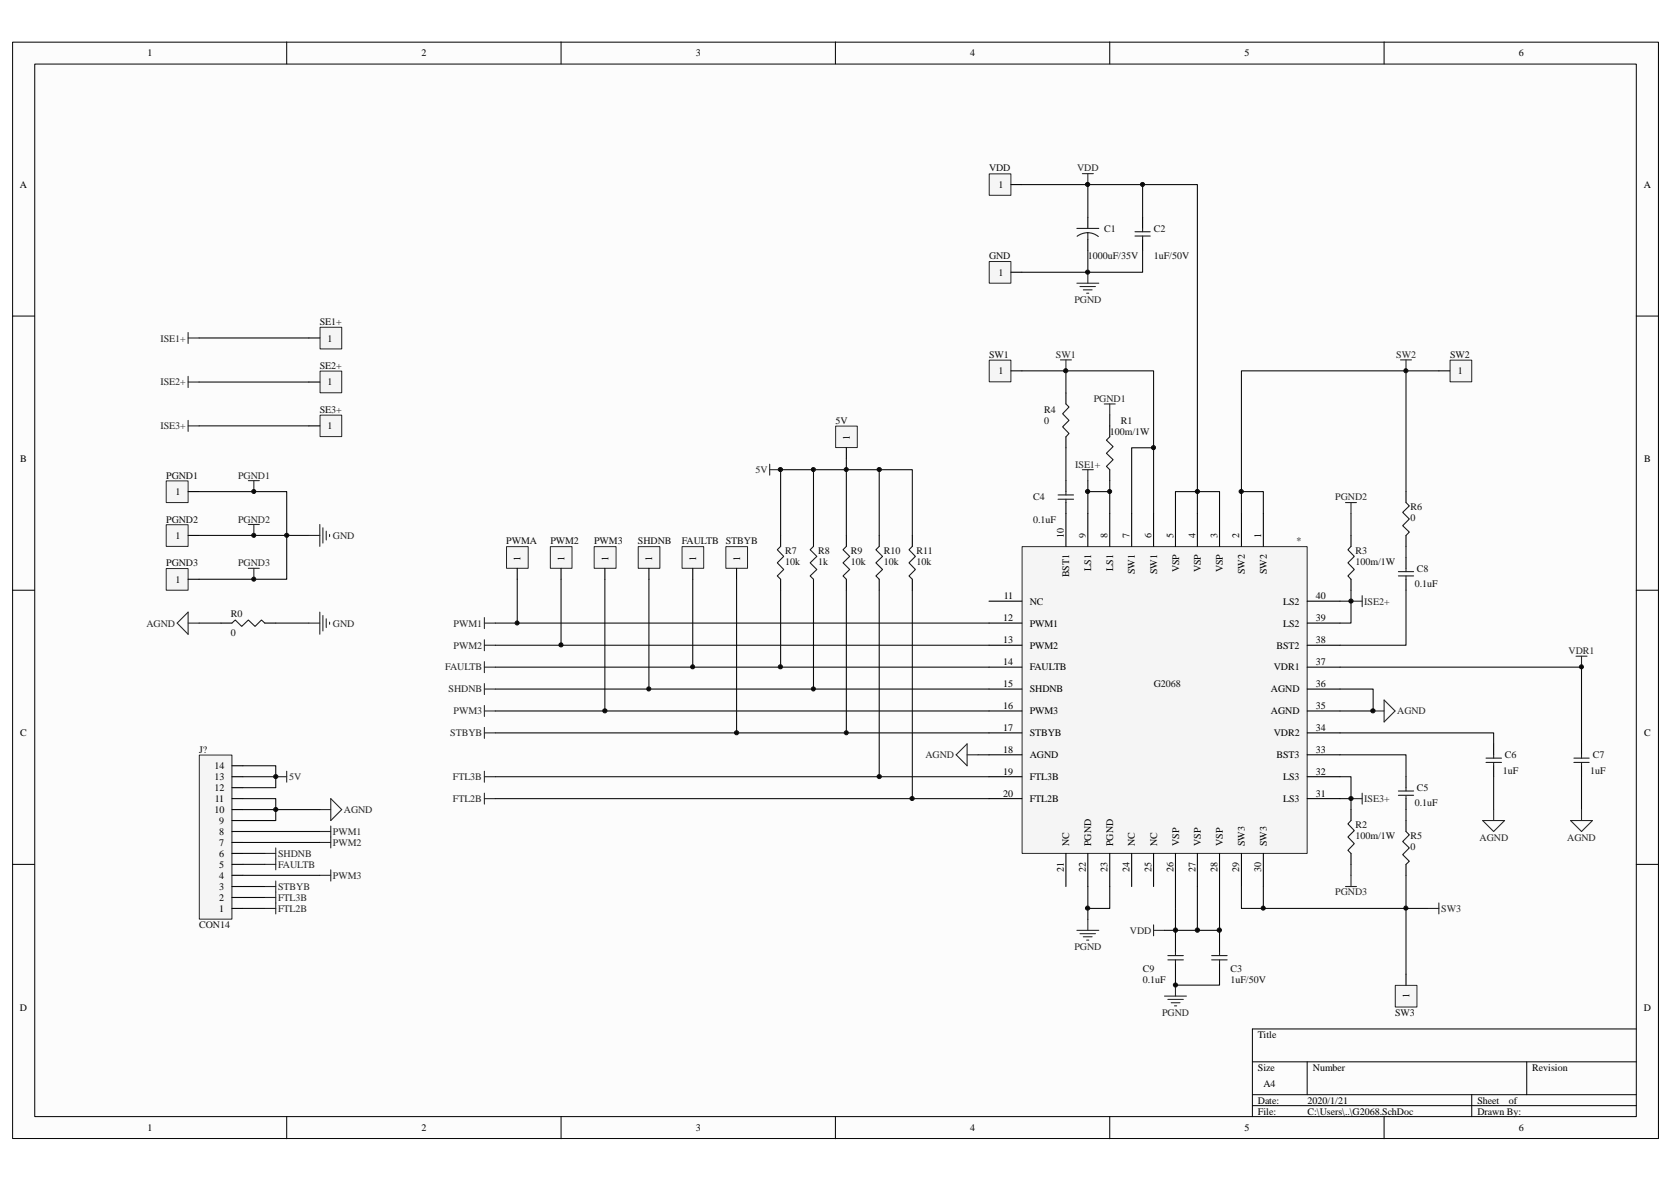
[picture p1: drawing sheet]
<svg xmlns="http://www.w3.org/2000/svg" width="297mm" height="210mm" viewBox="0 0 297 210" stroke-linecap="round" stroke-linejoin="round" font-family="sans-serif">
<path d="M2.3 7.5h292.5v194.9h-292.5z" fill="#fcfcfc"/>
<path d="M2.2 7.5h292.6v194.9h-292.6z" fill="none" stroke="#000" stroke-width=".18"/>
<path d="M6.2 11.4h284.7v187.1h-284.7z" fill="#fcfcfc"/>
<g fill="none" stroke="#000" stroke-width=".18">
<path d="M6.2 11.4h284.7v187.1h-284.7zM51 7.5v3.8M99.7 7.5v3.8M148.5 7.5v3.8M197.3 7.5v3.8M246 7.5v3.8M2.2 56.2h3.9M290.9 56.2h3.9M2.2 104.9h3.9M290.9 104.9h3.9M2.2 153.6h3.9M290.9 153.6h3.9"/>
<path d="M51 198.5v3.9M99.7 198.5v3.9M148.5 198.5v3.9M197.3 198.5v3.9M222.6 188.7h68.3M222.6 194.6h68.3M222.6 196.5h68.3M232.4 188.7v5.9M246 198.5v3.9M261.6 194.6v3.9M271.4 188.7v5.9M290.9 182.9h-68.3v15.6"/>
</g>
<path d="M47.1 159.5h1.9M47.1 157.6h1.9M47.1 153.6h1.9M47.1 151.7h1.9M49 150.7v3.9M49 156.6v5.8M56.9 155.6h1.9M56.9 149.7h1.9M56.9 147.8h1.9M58.8 146.8v3.9M58.8 154.6v2M47.1 161.5h1.9" fill="none" stroke="#262626" stroke-width=".19"/>
<path d="M35.5 134.2h5.7v29.2h-5.7z" fill="#f5f5f5"/>
<path d="M35.4 134.2h5.8v29.2h-5.8z" fill="none" stroke="#262626" stroke-width=".18"/>
<g fill="none" stroke="#000" stroke-width=".19">
<path d="M39.3 110.7h1.9M47.1 110.7h1.9M41.2 140h2M41.2 138h2M41.2 136.1h2M41.2 159.5h2M41.2 157.6h2M41.2 155.6h2M41.2 153.6h2M41.2 151.7h2M41.2 149.7h2M41.2 147.8h2"/>
<path d="M41.2 145.8h2M41.2 143.9h2M41.2 141.9h2M41.2 161.5h2"/>
</g>
<path d="M43.2 136.1h5.8v1.9M43.2 141.9h5.8v3.9h-5.8M43.2 147.8h13.7M43.2 149.7h13.7M43.2 151.7h3.9M43.2 153.6h3.9M43.2 157.6h3.9M43.2 143.9h5.8M43.2 159.5h3.9M43.2 155.6h13.7M43.2 161.5h3.9" fill="none" stroke="#0e0e0e" stroke-width=".19"/>
<path d="M44.2 85.4h1.9M44.2 93.2h1.9M45.1 85.4v2M45.1 93.2v2M33.4 108.8v3.9l-1.9-2zM33.4 110.7h2M44.2 101h1.9M45.1 101v2M56.9 143.9h1.9M58.8 141.9l1.9 2-1.9 1.9z" fill="none" stroke="#262626" stroke-width=".19"/>
<path d="M41.2 110.7l.6-.5 1.2 1.1 1.2-1.1 1.1 1.1 1.2-1.1 .6 .5" fill="none" stroke="#1c1c1c" stroke-width=".19"/>
<path d="M29.6 85.5h3.8v3.8h-3.8z" fill="#f5f5f5"/>
<path d="M29.5 85.5h3.9v3.8h-3.9z" fill="none" stroke="#262626" stroke-width=".18"/>
<path d="M33.4 87.4h2" fill="none" stroke="#000" stroke-width=".19"/>
<path d="M29.6 93.3h3.8v3.8h-3.8z" fill="#f5f5f5"/>
<path d="M29.5 93.3h3.9v3.8h-3.9z" fill="none" stroke="#262626" stroke-width=".18"/>
<path d="M33.4 95.2h2" fill="none" stroke="#000" stroke-width=".19"/>
<path d="M29.6 101.1h3.8v3.8h-3.8z" fill="#f5f5f5"/>
<path d="M29.5 101h3.9v3.9h-3.9z" fill="none" stroke="#262626" stroke-width=".18"/>
<path d="M33.4 103h2" fill="none" stroke="#000" stroke-width=".19"/>
<path d="M33.4 59.1v1.9M33.4 66.9v2M33.4 74.7v2M33.4 60.1h2M33.4 67.9h2M33.4 75.7h2M54.9 110.7h2M56.9 108.8v3.9M57.4 109.4v2.7M58 110v1.5M58.6 110.6v.4" fill="none" stroke="#262626" stroke-width=".19"/>
<path d="M35.4 87.4h15.6v15.6h-15.6M35.4 95.2h19.5M35.4 110.7h3.9M49 110.7h5.9" fill="none" stroke="#0e0e0e" stroke-width=".19"/>
<path d="M56.9 58.2h3.8v3.8h-3.8z" fill="#f5f5f5"/>
<path d="M56.9 58.2h3.8v3.8h-3.8z" fill="none" stroke="#262626" stroke-width=".18"/>
<path d="M54.9 60.1h2" fill="none" stroke="#000" stroke-width=".19"/>
<path d="M56.9 66h3.8v3.8h-3.8z" fill="#f5f5f5"/>
<path d="M56.9 66h3.8v3.8h-3.8z" fill="none" stroke="#262626" stroke-width=".18"/>
<path d="M54.9 67.9h2" fill="none" stroke="#000" stroke-width=".19"/>
<path d="M56.9 73.8h3.8v3.8h-3.8z" fill="#f5f5f5"/>
<path d="M56.9 73.8h3.8v3.8h-3.8z" fill="none" stroke="#262626" stroke-width=".18"/>
<path d="M193.4 38.7v1.9M193.4 42.5v2M54.9 75.7h2" fill="none" stroke="#000" stroke-width=".19"/>
<path d="M203.1 32.8v5.9M35.4 75.7h19.5M35.4 67.9h19.5M35.4 60.1h19.5" fill="none" stroke="#0e0e0e" stroke-width=".19"/>
<path d="M191.4 40.6h3.9M193.4 41.4l.8 .1 1 .5M193.4 41.4l-.9 .1-1 .5M193.4 41.4v1.1" fill="none" stroke="#1c1c1c" stroke-width=".19"/>
<path d="M192.4 30.9h1.9M193.4 30.9v1.9" fill="none" stroke="#262626" stroke-width=".19"/>
<path d="M175.9 30.9h3.8v3.8h-3.8z" fill="#f5f5f5"/>
<path d="M175.8 30.9h3.9v3.8h-3.9z" fill="none" stroke="#262626" stroke-width=".18"/>
<path d="M179.7 32.8h1.9" fill="none" stroke="#000" stroke-width=".19"/>
<path d="M191.4 50.3h3.9M192 50.9h2.7M192.6 51.5h1.5M193.2 52.1h.3M193.4 48.4v1.9" fill="none" stroke="#262626" stroke-width=".19"/>
<path d="M175.9 46.5h3.8v3.8h-3.8z" fill="#f5f5f5"/>
<path d="M175.8 46.5h3.9v3.8h-3.9z" fill="none" stroke="#262626" stroke-width=".18"/>
<path d="M179.7 48.4h1.9" fill="none" stroke="#000" stroke-width=".19"/>
<g fill="none" stroke="#262626" stroke-width=".19">
<path d="M86.1 109.8v1.9M86.1 113.7v2M86.1 117.6v1.9M86.1 118.6h1.9M86.1 114.7h1.9M86.1 110.7h1.9M86.1 121.5v1.9M86.1 125.4v1.9M86.1 129.3v1.9M86.1 137.1v1.9M86.1 138h1.9M86.1 130.3h1.9"/>
<path d="M86.1 126.4h1.9M86.1 122.5h1.9M171.9 132.2v3.9l-1.9-1.9zM171.9 134.2h2M86.1 141v1.9M86.1 141.9h1.9M207 177h3.9M207.6 177.6h2.8M208.2 178.2h1.6M208.8 178.8h.4M209 175.1v1.9"/>
</g>
<path d="M88 126.4h87.8M88 130.3h87.8M88 138h87.8M173.9 134.2h1.9" fill="none" stroke="#0e0e0e" stroke-width=".19"/>
<path d="M90.1 97.2h3.8v3.8h-3.8z" fill="#f5f5f5"/>
<path d="M90 97.2h3.9v3.8h-3.9z" fill="none" stroke="#262626" stroke-width=".18"/>
<path d="M91.9 101v2" fill="none" stroke="#000" stroke-width=".19"/>
<path d="M97.9 97.2h3.8v3.8h-3.8z" fill="#f5f5f5"/>
<path d="M97.8 97.2h3.9v3.8h-3.9z" fill="none" stroke="#262626" stroke-width=".18"/>
<path d="M99.7 101v2" fill="none" stroke="#000" stroke-width=".19"/>
<path d="M105.7 97.2h3.8v3.8h-3.8z" fill="#f5f5f5"/>
<path d="M105.6 97.2h3.9v3.8h-3.9z" fill="none" stroke="#262626" stroke-width=".18"/>
<path d="M107.5 101v2" fill="none" stroke="#000" stroke-width=".19"/>
<path d="M91.9 103v7.7M99.7 103v11.7M107.5 103v23.4" fill="none" stroke="#0e0e0e" stroke-width=".19"/>
<path d="M113.5 97.2h3.8v3.8h-3.8z" fill="#f5f5f5"/>
<path d="M113.4 97.2h3.9v3.8h-3.9z" fill="none" stroke="#262626" stroke-width=".18"/>
<path d="M115.4 101v2" fill="none" stroke="#000" stroke-width=".19"/>
<path d="M121.3 97.2h3.8v3.8h-3.8z" fill="#f5f5f5"/>
<path d="M121.2 97.2h3.9v3.8h-3.9z" fill="none" stroke="#262626" stroke-width=".18"/>
<path d="M138.8 95.2v1.9M144.6 95.2v1.9M150.4 95.2v1.9M156.3 95.2v1.9M162.2 95.2v1.9M123.1 101v2M138.8 103v1.9M144.6 103v1.9M150.4 103v1.9M156.3 103v1.9M162.2 103v1.9" fill="none" stroke="#000" stroke-width=".19"/>
<path d="M150.4 95.2v-11.7h11.8v11.7M88 114.7h87.8M88 118.6h87.8M115.4 103v19.5M123.1 103v15.6M138.8 104.9v13.7M144.6 104.9v17.6M150.4 104.9v25.4M156.3 104.9v33.1M162.2 104.9v37M88 122.5h87.8" fill="none" stroke="#0e0e0e" stroke-width=".19"/>
<path d="M138.8 97.1l-.6 .6 1.1 1.2-1.1 1.1 1.1 1.2-1.1 1.2 .6 .6M144.6 97.1l-.6 .6 1.2 1.2-1.2 1.1 1.2 1.2-1.2 1.2 .6 .6M150.4 97.1l-.5 .6 1.1 1.2-1.1 1.1 1.1 1.2-1.1 1.2 .5 .6M156.3 97.1l-.6 .6 1.2 1.2-1.2 1.1 1.2 1.2-1.2 1.2 .6 .6M162.2 97.1l-.6 .6 1.1 1.2-1.1 1.1 1.1 1.2-1.1 1.2 .6 .6" fill="none" stroke="#1c1c1c" stroke-width=".19"/>
<path d="M129.1 97.2h3.8v3.8h-3.8z" fill="#f5f5f5"/>
<path d="M129 97.2h3.9v3.8h-3.9z" fill="none" stroke="#262626" stroke-width=".18"/>
<path d="M130.9 101v2M216.8 167.3v1.9M216.8 171.2v1.9" fill="none" stroke="#000" stroke-width=".19"/>
<path d="M88 110.7h87.8M130.9 103v27.3M88 141.9h87.8" fill="none" stroke="#0e0e0e" stroke-width=".19"/>
<path d="M191.4 165.4h3.9M192 165.9h2.7M192.6 166.5h1.5M193.2 167.1h.3M193.4 163.4v2M205.1 165.4h1.9M205.1 164.4v1.9" fill="none" stroke="#262626" stroke-width=".19"/>
<path d="M215.4 170.6h2.7M215.4 169.8h2.7M216.8 169.2v.6M216.8 170.6v.6" fill="none" stroke="#1c1c1c" stroke-width=".19"/>
<path d="M248.1 175.2h3.8v3.8h-3.8z" fill="#f5f5f5"/>
<path d="M248 175.1h3.9v3.9h-3.9z" fill="none" stroke="#262626" stroke-width=".18"/>
<g fill="none" stroke="#000" stroke-width=".19">
<path d="M240.2 95.2v1.9M240.2 103v1.9M249.9 138v2M265.5 132.2v2M265.5 136.1v1.9M281.1 132.2v2M281.1 136.1v1.9M240.2 143.9v1.9M240.2 151.7v1.9M249.9 141.9v2M249.9 145.8v2M249.9 153.6v2"/>
<path d="M249.9 173.1v2"/>
</g>
<g fill="none" stroke="#1c1c1c" stroke-width=".19">
<path d="M240.2 97.1l-.6 .6 1.1 1.2-1.1 1.1 1.1 1.2-1.1 1.2 .6 .6M249.9 140v.6M264.2 135.5h2.7M264.2 134.7h2.7M265.5 134.2v.5M265.5 135.5v.6M279.8 135.5h2.7M279.8 134.7h2.7M281.1 134.2v.5M281.1 135.5v.6M240.2 145.8l-.6 .6 1.1 1.2-1.1 1.2 1.1 1.1-1.1 1.2 .6 .6M248.6 141.4h2.7"/>
<path d="M248.6 140.6h2.7M249.9 147.8l.6 .6-1.2 1.2 1.2 1.1-1.2 1.2 1.2 1.2-.6 .5M249.9 141.4v.5"/>
</g>
<path d="M240.2 91.3v3.9M238.2 106.8h2M240.2 104.9v5.8h-2M238.2 138h2v5.9M238.2 134.2h11.7v3.8M238.2 130.3h27.3v1.9M265.5 138v5.9M281.1 138v5.9M238.2 141.9h2M240.2 153.6v2M249.9 143.9v1.9" fill="none" stroke="#0e0e0e" stroke-width=".19"/>
<path d="M244.1 126.4h1.9M246 124.4l2 2-2 1.9z" fill="none" stroke="#262626" stroke-width=".19"/>
<path d="M257.8 64.1h3.8v3.8h-3.8z" fill="#f5f5f5"/>
<path d="M257.8 64h3.8v3.9h-3.8z" fill="none" stroke="#262626" stroke-width=".18"/>
<path d="M255.8 65.9h1.9M249.9 87.4v1.9M249.9 95.2v1.9M249.9 99.1v1.9M249.9 103v1.9" fill="none" stroke="#000" stroke-width=".19"/>
<path d="M220.7 87.4h3.9v3.9M249.9 97.1v2M249.9 104.9v9.8h-11.7" fill="none" stroke="#0e0e0e" stroke-width=".19"/>
<path d="M249.9 89.3l.6 .6-1.2 1.2 1.2 1.1-1.2 1.2 1.2 1.2-.6 .6M248.6 102.4h2.7M248.6 101.6h2.7M249.9 101v.6M249.9 102.4v.6" fill="none" stroke="#1c1c1c" stroke-width=".19"/>
<path d="M175.9 64.1h3.8v3.8h-3.8z" fill="#f5f5f5"/>
<path d="M175.8 64h3.9v3.9h-3.9z" fill="none" stroke="#262626" stroke-width=".18"/>
<path d="M203.1 38.7v1.9M203.1 42.5v2M179.7 65.9h1.9M189.5 69.8v2M189.5 77.6v2M197.3 75.7v1.9M189.5 85.4v2M189.5 89.3v2M197.3 83.5v1.9M209 167.3v1.9M209 171.2v1.9" fill="none" stroke="#000" stroke-width=".19"/>
<g fill="none" stroke="#0e0e0e" stroke-width=".19">
<path d="M181.6 32.8h31.2v58.5M193.4 32.8v5.9M193.4 44.5v3.9h-11.8M203.1 44.5v3.9h-9.7M181.6 65.9h23.5v25.4M189.5 65.9v3.9M189.5 79.6v5.8M197.3 73.7v2M205.1 79.6h-3.9v11.7M249.9 65.9v21.5M255.8 65.9h-35.1v25.4M144.6 83.5v11.7"/>
<path d="M156.3 83.5v11.7M193.4 85.4v2h3.9M193.4 87.4v3.9M197.3 85.4v5.9M209 91.3v-3.9h7.8v3.9M49 143.9h7.9M209 157.6v9.7M212.8 157.6v7.8M216.8 157.6v9.7M249.9 155.6v17.5M207 165.4h9.8M209 173.1v2h7.8v-2"/>
<path d="M224.6 161.5h29.2"/>
</g>
<g fill="none" stroke="#1c1c1c" stroke-width=".19">
<path d="M201.8 42h2.7M201.8 41.2h2.7M203.1 40.6v.6M203.1 42v.5M189.5 71.8l.5 .5-1.1 1.2 1.1 1.2-1.1 1.2 1.1 1.1-.5 .6M197.3 77.6l-.6 .6 1.2 1.2-1.2 1.2 1.2 1.1-1.2 1.2 .6 .6M188.1 88h2.7M188.1 88.7h2.7M189.5 87.4v.6M189.5 88.7v.6M207.6 170.6h2.8M207.6 169.8h2.8"/>
<path d="M209 169.2v.6M209 170.6v.6"/>
</g>
<g fill="none" stroke="#262626" stroke-width=".19">
<path d="M188.5 64h2M189.5 64v1.9M196.3 71.8h1.9M197.3 71.8v1.9M249 64h1.9M249.9 64v1.9M192.4 83.5h1.9M193.4 83.5v1.9M239.2 89.3h1.9M240.2 89.3v2M240.2 106.8h1.9M242.1 105.9v1.9"/>
<path d="M280.2 116.6h1.9M281.1 116.6v2M49 138h2M51 137.1v1.9M239.2 157.6h1.9M240.2 155.6v2M240.2 141.9h1.9M242.1 141v1.9M263.6 145.8h3.9l-2 2zM265.5 143.9v1.9M279.2 145.8h3.9l-2 2zM281.1 143.9v1.9"/>
<path d="M253.8 161.5h2M255.8 160.5v1.9"/>
</g>
<path d="M148.6 75.8h3.8v3.7h-3.8z" fill="#f5f5f5"/>
<path d="M148.5 75.7h3.9v3.8h-3.9z" fill="none" stroke="#262626" stroke-width=".18"/>
<path d="M150.4 79.6v1.9" fill="none" stroke="#000" stroke-width=".19"/>
<path d="M150.4 81.5v2h-11.6v11.7M238.2 118.6h42.9v13.6M43.2 138h5.8v2h-5.8M238.2 122.5h5.9v3.9h-5.9M193.4 157.6v5.8M197.3 157.6v3.9h-3.9" fill="none" stroke="#0e0e0e" stroke-width=".19"/>
<path d="M136.8 82.5v2M136.8 83.5h2" fill="none" stroke="#262626" stroke-width=".19"/>
<path d="M181.7 97.2h50.7v54.5h-50.7z" fill="#f5f5f5"/>
<path d="M181.7 97.2h50.7v54.5h-50.7z" fill="none" stroke="#262626" stroke-width=".18"/>
<g fill="none" stroke="#000" stroke-width=".19">
<path d="M189.5 91.3v5.8M193.4 91.3v5.8M197.3 91.3v5.8M201.2 91.3v5.8M205.1 91.3v5.8M209 91.3v5.8M212.8 91.3v5.8M216.8 91.3v5.8M220.7 91.3v5.8M224.6 91.3v5.8M175.8 106.8h5.8M175.8 110.7h5.8"/>
<path d="M175.8 118.6h5.8M175.8 114.7h5.8M232.4 106.8h5.8M232.4 110.7h5.8M232.4 118.6h5.8M232.4 114.7h5.8M175.8 122.5h5.8M175.8 126.4h5.8M175.8 130.3h5.8M175.8 138h5.8M175.8 134.2h5.8M232.4 122.5h5.8"/>
<path d="M232.4 126.4h5.8M232.4 130.3h5.8M232.4 138h5.8M232.4 134.2h5.8M175.8 141.9h5.8M189.5 151.7v5.9M193.4 151.7v5.9M197.3 151.7v5.9M201.2 151.7v5.9M205.1 151.7v5.9M209 151.7v5.9M212.8 151.7v5.9"/>
<path d="M216.8 151.7v5.9M220.7 151.7v5.9M224.6 151.7v5.9M232.4 141.9h5.8"/>
</g>
<path d="M220.7 157.6v3.9h3.9v-3.9" fill="none" stroke="#0e0e0e" stroke-width=".19"/>
<path d="M54.9 95.2h2M56.9 93.2v3.9M57.4 93.8v2.7M58 94.4v1.6M58.6 95v.4" fill="none" stroke="#262626" stroke-width=".19"/>
<circle cx="45.1" cy="102.9" r=".36" fill="#0e0e0e"/>
<circle cx="45.1" cy="102.9" r=".36" fill="none" stroke="#0e0e0e" stroke-width=".18"/>
<circle cx="45.1" cy="95.1" r=".36" fill="#0e0e0e"/>
<circle cx="45.1" cy="95.1" r=".36" fill="none" stroke="#0e0e0e" stroke-width=".18"/>
<circle cx="45.1" cy="87.4" r=".36" fill="#0e0e0e"/>
<circle cx="45.1" cy="87.4" r=".36" fill="none" stroke="#0e0e0e" stroke-width=".18"/>
<circle cx="49" cy="143.9" r=".37" fill="#0e0e0e"/>
<circle cx="49" cy="143.9" r=".37" fill="none" stroke="#0e0e0e" stroke-width=".18"/>
<circle cx="49" cy="138" r=".37" fill="#0e0e0e"/>
<circle cx="49" cy="138" r=".37" fill="none" stroke="#0e0e0e" stroke-width=".18"/>
<circle cx="51" cy="95.1" r=".37" fill="#0e0e0e"/>
<circle cx="51" cy="95.1" r=".37" fill="none" stroke="#0e0e0e" stroke-width=".18"/>
<circle cx="91.9" cy="110.7" r=".36" fill="#0e0e0e"/>
<circle cx="91.9" cy="110.7" r=".36" fill="none" stroke="#0e0e0e" stroke-width=".18"/>
<circle cx="99.7" cy="114.6" r=".36" fill="#0e0e0e"/>
<circle cx="99.7" cy="114.6" r=".36" fill="none" stroke="#0e0e0e" stroke-width=".18"/>
<circle cx="107.5" cy="126.3" r=".37" fill="#0e0e0e"/>
<circle cx="107.5" cy="126.3" r=".37" fill="none" stroke="#0e0e0e" stroke-width=".18"/>
<circle cx="115.3" cy="122.4" r=".37" fill="#0e0e0e"/>
<circle cx="115.3" cy="122.4" r=".37" fill="none" stroke="#0e0e0e" stroke-width=".18"/>
<circle cx="123.1" cy="118.5" r=".36" fill="#0e0e0e"/>
<circle cx="123.1" cy="118.5" r=".36" fill="none" stroke="#0e0e0e" stroke-width=".18"/>
<circle cx="130.9" cy="130.2" r=".37" fill="#0e0e0e"/>
<circle cx="130.9" cy="130.2" r=".37" fill="none" stroke="#0e0e0e" stroke-width=".18"/>
<circle cx="138.7" cy="118.5" r=".37" fill="#0e0e0e"/>
<circle cx="138.7" cy="118.5" r=".37" fill="none" stroke="#0e0e0e" stroke-width=".18"/>
<circle cx="138.7" cy="83.5" r=".37" fill="#0e0e0e"/>
<circle cx="138.7" cy="83.5" r=".37" fill="none" stroke="#0e0e0e" stroke-width=".18"/>
<circle cx="144.6" cy="122.4" r=".36" fill="#0e0e0e"/>
<circle cx="144.6" cy="122.4" r=".36" fill="none" stroke="#0e0e0e" stroke-width=".18"/>
<circle cx="144.6" cy="83.5" r=".36" fill="#0e0e0e"/>
<circle cx="144.6" cy="83.5" r=".36" fill="none" stroke="#0e0e0e" stroke-width=".18"/>
<circle cx="150.4" cy="130.2" r=".36" fill="#0e0e0e"/>
<circle cx="150.4" cy="130.2" r=".36" fill="none" stroke="#0e0e0e" stroke-width=".18"/>
<circle cx="150.4" cy="83.5" r=".36" fill="#0e0e0e"/>
<circle cx="150.4" cy="83.5" r=".36" fill="none" stroke="#0e0e0e" stroke-width=".18"/>
<circle cx="156.3" cy="138" r=".37" fill="#0e0e0e"/>
<circle cx="156.3" cy="138" r=".37" fill="none" stroke="#0e0e0e" stroke-width=".18"/>
<circle cx="156.3" cy="83.5" r=".37" fill="#0e0e0e"/>
<circle cx="156.3" cy="83.5" r=".37" fill="none" stroke="#0e0e0e" stroke-width=".18"/>
<circle cx="162.1" cy="141.9" r=".37" fill="#0e0e0e"/>
<circle cx="162.1" cy="141.9" r=".37" fill="none" stroke="#0e0e0e" stroke-width=".18"/>
<circle cx="189.4" cy="65.9" r=".37" fill="#0e0e0e"/>
<circle cx="189.4" cy="65.9" r=".37" fill="none" stroke="#0e0e0e" stroke-width=".18"/>
<circle cx="193.3" cy="161.4" r=".37" fill="#0e0e0e"/>
<circle cx="193.3" cy="161.4" r=".37" fill="none" stroke="#0e0e0e" stroke-width=".18"/>
<circle cx="193.3" cy="87.4" r=".37" fill="#0e0e0e"/>
<circle cx="193.3" cy="87.4" r=".37" fill="none" stroke="#0e0e0e" stroke-width=".18"/>
<circle cx="193.3" cy="48.4" r=".37" fill="#0e0e0e"/>
<circle cx="193.3" cy="48.4" r=".37" fill="none" stroke="#0e0e0e" stroke-width=".18"/>
<circle cx="193.3" cy="32.8" r=".37" fill="#0e0e0e"/>
<circle cx="193.3" cy="32.8" r=".37" fill="none" stroke="#0e0e0e" stroke-width=".18"/>
<circle cx="197.2" cy="87.4" r=".36" fill="#0e0e0e"/>
<circle cx="197.2" cy="87.4" r=".36" fill="none" stroke="#0e0e0e" stroke-width=".18"/>
<circle cx="203.1" cy="32.8" r=".36" fill="#0e0e0e"/>
<circle cx="203.1" cy="32.8" r=".36" fill="none" stroke="#0e0e0e" stroke-width=".18"/>
<circle cx="205" cy="79.6" r=".36" fill="#0e0e0e"/>
<circle cx="205" cy="79.6" r=".36" fill="none" stroke="#0e0e0e" stroke-width=".18"/>
<circle cx="209" cy="175.1" r=".37" fill="#0e0e0e"/>
<circle cx="209" cy="175.1" r=".37" fill="none" stroke="#0e0e0e" stroke-width=".18"/>
<circle cx="209" cy="165.3" r=".38" fill="#0e0e0e"/>
<circle cx="209" cy="165.3" r=".38" fill="none" stroke="#0e0e0e" stroke-width=".18"/>
<circle cx="212.8" cy="165.3" r=".38" fill="#0e0e0e"/>
<circle cx="212.8" cy="165.3" r=".38" fill="none" stroke="#0e0e0e" stroke-width=".18"/>
<circle cx="212.9" cy="87.4" r=".37" fill="#0e0e0e"/>
<circle cx="212.9" cy="87.4" r=".37" fill="none" stroke="#0e0e0e" stroke-width=".18"/>
<circle cx="216.7" cy="165.3" r=".38" fill="#0e0e0e"/>
<circle cx="216.7" cy="165.3" r=".38" fill="none" stroke="#0e0e0e" stroke-width=".18"/>
<circle cx="220.6" cy="87.4" r=".37" fill="#0e0e0e"/>
<circle cx="220.6" cy="87.4" r=".37" fill="none" stroke="#0e0e0e" stroke-width=".18"/>
<circle cx="224.6" cy="161.4" r=".36" fill="#0e0e0e"/>
<circle cx="224.6" cy="161.4" r=".36" fill="none" stroke="#0e0e0e" stroke-width=".18"/>
<circle cx="240.2" cy="141.9" r=".37" fill="#0e0e0e"/>
<circle cx="240.2" cy="141.9" r=".37" fill="none" stroke="#0e0e0e" stroke-width=".18"/>
<circle cx="240.2" cy="106.8" r=".37" fill="#0e0e0e"/>
<circle cx="240.2" cy="106.8" r=".37" fill="none" stroke="#0e0e0e" stroke-width=".18"/>
<circle cx="244.1" cy="126.3" r=".37" fill="#0e0e0e"/>
<circle cx="244.1" cy="126.3" r=".37" fill="none" stroke="#0e0e0e" stroke-width=".18"/>
<circle cx="249.9" cy="161.4" r=".37" fill="#0e0e0e"/>
<circle cx="249.9" cy="161.4" r=".37" fill="none" stroke="#0e0e0e" stroke-width=".18"/>
<circle cx="249.9" cy="65.9" r=".37" fill="#0e0e0e"/>
<circle cx="249.9" cy="65.9" r=".37" fill="none" stroke="#0e0e0e" stroke-width=".18"/>
<circle cx="281.1" cy="118.5" r=".36" fill="#0e0e0e"/>
<circle cx="281.1" cy="118.5" r=".36" fill="none" stroke="#0e0e0e" stroke-width=".18"/>
<g font-size="1.8">
<text x="26.2" y="10">1</text>
<text x="74.9" y="10">2</text>
<text x="123.7" y="10">3</text>
<text x="172.5" y="10">4</text>
<text x="221.2" y="10">5</text>
<text x="270" y="10">6</text>
<text x="3.6" y="33.4">A</text>
<text x="177.5" y="33.4">1</text>
<text x="292.2" y="33.4">A</text>
<text x="177.5" y="49">1</text>
<text x="58.2" y="60.7">1</text>
<text x="58.2" y="68.5">1</text>
<text x="177.5" y="66.5">1</text>
<text x="259.1" y="66.5">1</text>
<text x="58.2" y="76.3">1</text>
<text x="3.6" y="82.1">B</text>
<text x="151.1" y="78.2" transform="rotate(-90 151.1 78.2)">1</text>
<text x="292.3" y="82.1">B</text>
<text x="31.2" y="88">1</text>
<text x="31.2" y="95.8">1</text>
<text x="189.1" y="95.6" transform="rotate(-90 189.1 95.6)">10</text>
<text x="193" y="95.6" transform="rotate(-90 193 95.6)">9</text>
<text x="196.9" y="95.6" transform="rotate(-90 196.9 95.6)">8</text>
<text x="200.8" y="95.6" transform="rotate(-90 200.8 95.6)">7</text>
<text x="204.7" y="95.6" transform="rotate(-90 204.7 95.6)">6</text>
<text x="208.6" y="95.6" transform="rotate(-90 208.6 95.6)">5</text>
<text x="212.5" y="95.6" transform="rotate(-90 212.5 95.6)">4</text>
<text x="216.4" y="95.6" transform="rotate(-90 216.4 95.6)">3</text>
<text x="220.3" y="95.6" transform="rotate(-90 220.3 95.6)">2</text>
<text x="224.2" y="95.6" transform="rotate(-90 224.2 95.6)">1</text>
<text x="92.5" y="99.7" transform="rotate(-90 92.5 99.7)">1</text>
<text x="100.4" y="99.7" transform="rotate(-90 100.4 99.7)">1</text>
<text x="108.2" y="99.7" transform="rotate(-90 108.2 99.7)">1</text>
<text x="115.9" y="99.7" transform="rotate(-90 115.9 99.7)">1</text>
<text x="123.8" y="99.7" transform="rotate(-90 123.8 99.7)">1</text>
<text x="131.6" y="99.7" transform="rotate(-90 131.6 99.7)">1</text>
<text x="194" y="101.4" transform="rotate(-90 194 101.4)">LS1</text>
<text x="197.9" y="101.4" transform="rotate(-90 197.9 101.4)">LS1</text>
<text x="209.6" y="101.7" transform="rotate(-90 209.6 101.7)">VSP</text>
<text x="213.5" y="101.7" transform="rotate(-90 213.5 101.7)">VSP</text>
<text x="217.4" y="101.7" transform="rotate(-90 217.4 101.7)">VSP</text>
<text x="31.2" y="103.6">1</text>
<text x="178.4" y="106.5">11</text>
<text x="183" y="107.5">NC</text>
<text x="190.1" y="102.6" transform="rotate(-90 190.1 102.6)">BST1</text>
<text x="201.8" y="102" transform="rotate(-90 201.8 102)">SW1</text>
<text x="205.7" y="102" transform="rotate(-90 205.7 102)">SW1</text>
<text x="221.3" y="102" transform="rotate(-90 221.3 102)">SW2</text>
<text x="225.2" y="102" transform="rotate(-90 225.2 102)">SW2</text>
<text x="228.1" y="107.5">LS2</text>
<text x="233.9" y="106.5">40</text>
<text x="178.3" y="110.4">12</text>
<text x="183" y="111.4">PWM1</text>
<text x="228.1" y="111.4">LS2</text>
<text x="233.9" y="110.4">39</text>
<text x="178.3" y="118.2">14</text>
<text x="178.3" y="114.3">13</text>
<text x="183" y="119.2">FAULTB</text>
<text x="183" y="115.3">PWM2</text>
<text x="226.4" y="119.2">VDR1</text>
<text x="226.9" y="115.3">BST2</text>
<text x="233.9" y="118.2">37</text>
<text x="233.9" y="114.3">38</text>
<text x="178.3" y="122.1">15</text>
<text x="178.3" y="126">16</text>
<text x="183" y="123.1">SHDNB</text>
<text x="225.9" y="123.1">AGND</text>
<text x="233.9" y="126">35</text>
<text x="233.9" y="122.1">36</text>
<text x="3.6" y="130.9">C</text>
<text x="178.3" y="129.9">17</text>
<text x="183" y="127">PWM3</text>
<text x="183" y="130.9">STBYB</text>
<text x="225.9" y="127">AGND</text>
<text x="226.4" y="130.9">VDR2</text>
<text x="233.9" y="129.9">34</text>
<text x="292.3" y="130.9">C</text>
<text x="38.1" y="136.7">14</text>
<text x="178.3" y="137.7">19</text>
<text x="178.3" y="133.8">18</text>
<text x="183" y="134.7">AGND</text>
<text x="226.9" y="134.7">BST3</text>
<text x="233.9" y="137.7">32</text>
<text x="233.9" y="133.8">33</text>
<text x="38.1" y="140.6">12</text>
<text x="38.1" y="138.7">13</text>
<text x="38.2" y="142.6">11</text>
<text x="178.3" y="141.6">20</text>
<text x="183" y="138.7">FTL3B</text>
<text x="183" y="142.6">FTL2B</text>
<text x="228.1" y="142.6">LS3</text>
<text x="228.1" y="138.7">LS3</text>
<text x="233.9" y="141.6">31</text>
<text x="38.1" y="144.5">10</text>
<text x="39" y="148.4">8</text>
<text x="39" y="146.5">9</text>
<text x="39" y="154.3">5</text>
<text x="39" y="152.3">6</text>
<text x="39" y="150.4">7</text>
<text x="189.1" y="155" transform="rotate(-90 189.1 155)">21</text>
<text x="190.1" y="150.4" transform="rotate(-90 190.1 150.4)">NC</text>
<text x="193" y="155" transform="rotate(-90 193 155)">22</text>
<text x="194" y="150.4" transform="rotate(-90 194 150.4)">PGND</text>
<text x="196.9" y="155" transform="rotate(-90 196.9 155)">23</text>
<text x="197.9" y="150.4" transform="rotate(-90 197.9 150.4)">PGND</text>
<text x="200.8" y="155" transform="rotate(-90 200.8 155)">24</text>
<text x="201.8" y="150.4" transform="rotate(-90 201.8 150.4)">NC</text>
<text x="204.7" y="155" transform="rotate(-90 204.7 155)">25</text>
<text x="205.7" y="150.4" transform="rotate(-90 205.7 150.4)">NC</text>
<text x="208.6" y="155" transform="rotate(-90 208.6 155)">26</text>
<text x="209.6" y="150.4" transform="rotate(-90 209.6 150.4)">VSP</text>
<text x="212.5" y="155" transform="rotate(-90 212.5 155)">27</text>
<text x="213.5" y="150.4" transform="rotate(-90 213.5 150.4)">VSP</text>
<text x="216.4" y="155" transform="rotate(-90 216.4 155)">28</text>
<text x="217.4" y="150.4" transform="rotate(-90 217.4 150.4)">VSP</text>
<text x="220.3" y="155" transform="rotate(-90 220.3 155)">29</text>
<text x="221.3" y="150.4" transform="rotate(-90 221.3 150.4)">SW3</text>
<text x="224.2" y="155" transform="rotate(-90 224.2 155)">30</text>
<text x="225.2" y="150.4" transform="rotate(-90 225.2 150.4)">SW3</text>
<text x="39" y="160.1">2</text>
<text x="39" y="158.2">3</text>
<text x="39" y="156.2">4</text>
<text x="39" y="162.1">1</text>
<text x="3.6" y="179.6">D</text>
<text x="250.5" y="177.3" transform="rotate(-90 250.5 177.3)">1</text>
<text x="292.2" y="179.6">D</text>
<text x="223.6" y="184.5">Title</text>
<text x="223.6" y="190.3">Size</text>
<text x="233.4" y="190.3">Number</text>
<text x="272.4" y="190.3">Revision</text>
<text x="223.6" y="196.2">Date:</text>
<text x="224.6" y="193.3">A4</text>
<text x="232.4" y="196.2">2020/1/21</text>
<text x="262.6" y="196.2">Sheet</text>
<text x="268.2" y="196.2">of</text>
<text x="26.2" y="201">1</text>
<text x="74.9" y="201">2</text>
<text x="123.7" y="201">3</text>
<text x="172.5" y="201">4</text>
<text x="221.2" y="201">5</text>
<text x="223.6" y="198.1">File:</text>
<text x="232.4" y="198.1">C:\Users\..\G2068.SchDoc</text>
<text x="262.6" y="198.1">Drawn By:</text>
<text x="270" y="201">6</text>
</g>
<g font-size="1.8" fill="#0e0e0e">
<text x="175.8" y="30.5">VDD</text>
<text x="196.3" y="41.2">C1</text>
<text x="205.1" y="41.2">C2</text>
<text x="175.8" y="46.1">GND</text>
<text x="193.4" y="46.1">1000uF/35V</text>
<text x="205.1" y="46.1">1uF/50V</text>
<text x="56.9" y="57.8">SE1+</text>
<text x="56.9" y="65.6">SE2+</text>
<text x="175.8" y="63.6">SW1</text>
<text x="257.8" y="63.6">SW2</text>
<text x="56.9" y="73.4">SE3+</text>
<text x="148.5" y="75.3">5V</text>
<text x="185.6" y="73.4">R4</text>
<text x="185.6" y="75.3">0</text>
<text x="197.3" y="77.3">100m/1W</text>
<text x="199.2" y="75.3">R1</text>
<text x="29.5" y="85">PGND1</text>
<text x="183.6" y="88.9">C4</text>
<text x="29.5" y="92.9">PGND2</text>
<text x="183.6" y="92.9">0.1uF</text>
<text x="250.7" y="90.7">R6</text>
<text x="250.7" y="92.7">0</text>
<text x="29.5" y="100.7">PGND3</text>
<text x="90" y="96.8">PWMA</text>
<text x="97.8" y="96.8">PWM2</text>
<text x="105.6" y="96.8">PWM3</text>
<text x="113.4" y="96.8">SHDNB</text>
<text x="121.2" y="96.8">FAULTB</text>
<text x="129" y="96.8">STBYB</text>
<text x="139.6" y="98.5">R7</text>
<text x="139.6" y="100.5">10k</text>
<text x="145.4" y="98.5">R8</text>
<text x="145.4" y="100.5">1k</text>
<text x="151.3" y="98.5">R9</text>
<text x="151.3" y="100.5">10k</text>
<text x="157.1" y="98.5">R10</text>
<text x="157.1" y="100.5">10k</text>
<text x="162.9" y="98.5">R11</text>
<text x="162.9" y="100.5">10k</text>
<text x="230.5" y="96.8">*</text>
<text x="241" y="98.5">R3</text>
<text x="241" y="100.5">100m/1W</text>
<text x="251.9" y="101.6">C8</text>
<text x="251.5" y="104.4">0.1uF</text>
<text x="41.1" y="109.6">R0</text>
<text x="41.1" y="113.1">0</text>
<text x="205.1" y="122.1">G2068</text>
<text x="35.4" y="133.8">J?</text>
<text x="267.1" y="137.5">1uF</text>
<text x="267.5" y="134.7">C6</text>
<text x="282.7" y="137.5">1uF</text>
<text x="283.1" y="134.7">C7</text>
<text x="251.5" y="143.3">0.1uF</text>
<text x="251.9" y="140.6">C5</text>
<text x="241" y="147.2">R2</text>
<text x="241" y="149.2">100m/1W</text>
<text x="250.7" y="149.2">R5</text>
<text x="250.7" y="151.1">0</text>
<text x="35.4" y="165">CON14</text>
<text x="203.2" y="172.8">C9</text>
<text x="218.7" y="172.8">C3</text>
<text x="203.2" y="174.7">0.1uF</text>
<text x="218.7" y="174.7">1uF/50V</text>
<text x="248" y="180.6">SW3</text>
</g>
<g font-size="1.8" fill="#262626">
<text x="191.5" y="30.5">VDD</text>
<text x="191" y="53.9">PGND</text>
<text x="28.5" y="60.7">ISE1+</text>
<text x="187.7" y="63.6">SW1</text>
<text x="248.2" y="63.6">SW2</text>
<text x="28.5" y="68.5">ISE2+</text>
<text x="194.4" y="71.4">PGND1</text>
<text x="28.5" y="76.3">ISE3+</text>
<text x="191.1" y="83.1">ISE1+</text>
<text x="42.3" y="85">PGND1</text>
<text x="134.3" y="84.1">5V</text>
<text x="237.4" y="88.9">PGND2</text>
<text x="42.3" y="92.9">PGND2</text>
<text x="59.2" y="95.8">GND</text>
<text x="42.3" y="100.7">PGND3</text>
<text x="242.5" y="107.5">ISE2+</text>
<text x="26" y="111.4">AGND</text>
<text x="59.2" y="111.4">GND</text>
<text x="80.6" y="111.4">PWM1</text>
<text x="79.2" y="119.2">FAULTB</text>
<text x="80.6" y="115.3">PWM2</text>
<text x="278.8" y="116.2">VDR1</text>
<text x="79.8" y="123.1">SHDNB</text>
<text x="80" y="130.9">STBYB</text>
<text x="80.6" y="127">PWM3</text>
<text x="248.4" y="127">AGND</text>
<text x="164.5" y="134.7">AGND</text>
<text x="51.4" y="138.7">5V</text>
<text x="80.5" y="142.6">FTL2B</text>
<text x="80.5" y="138.7">FTL3B</text>
<text x="242.5" y="142.6">ISE3+</text>
<text x="59.2" y="148.4">PWM1</text>
<text x="61.1" y="144.5">AGND</text>
<text x="263" y="149.4">AGND</text>
<text x="278.6" y="149.4">AGND</text>
<text x="49.4" y="154.3">FAULTB</text>
<text x="49.4" y="152.3">SHDNB</text>
<text x="59.2" y="150.4">PWM2</text>
<text x="49.4" y="160.1">FTL3B</text>
<text x="49.4" y="158.2">STBYB</text>
<text x="59.2" y="156.2">PWM3</text>
<text x="237.4" y="159.1">PGND3</text>
<text x="49.4" y="162.1">FTL2B</text>
<text x="200.9" y="165.9">VDD</text>
<text x="256.2" y="162.1">SW3</text>
<text x="191" y="168.9">PGND</text>
<text x="206.6" y="180.6">PGND</text>
</g>
</svg>
